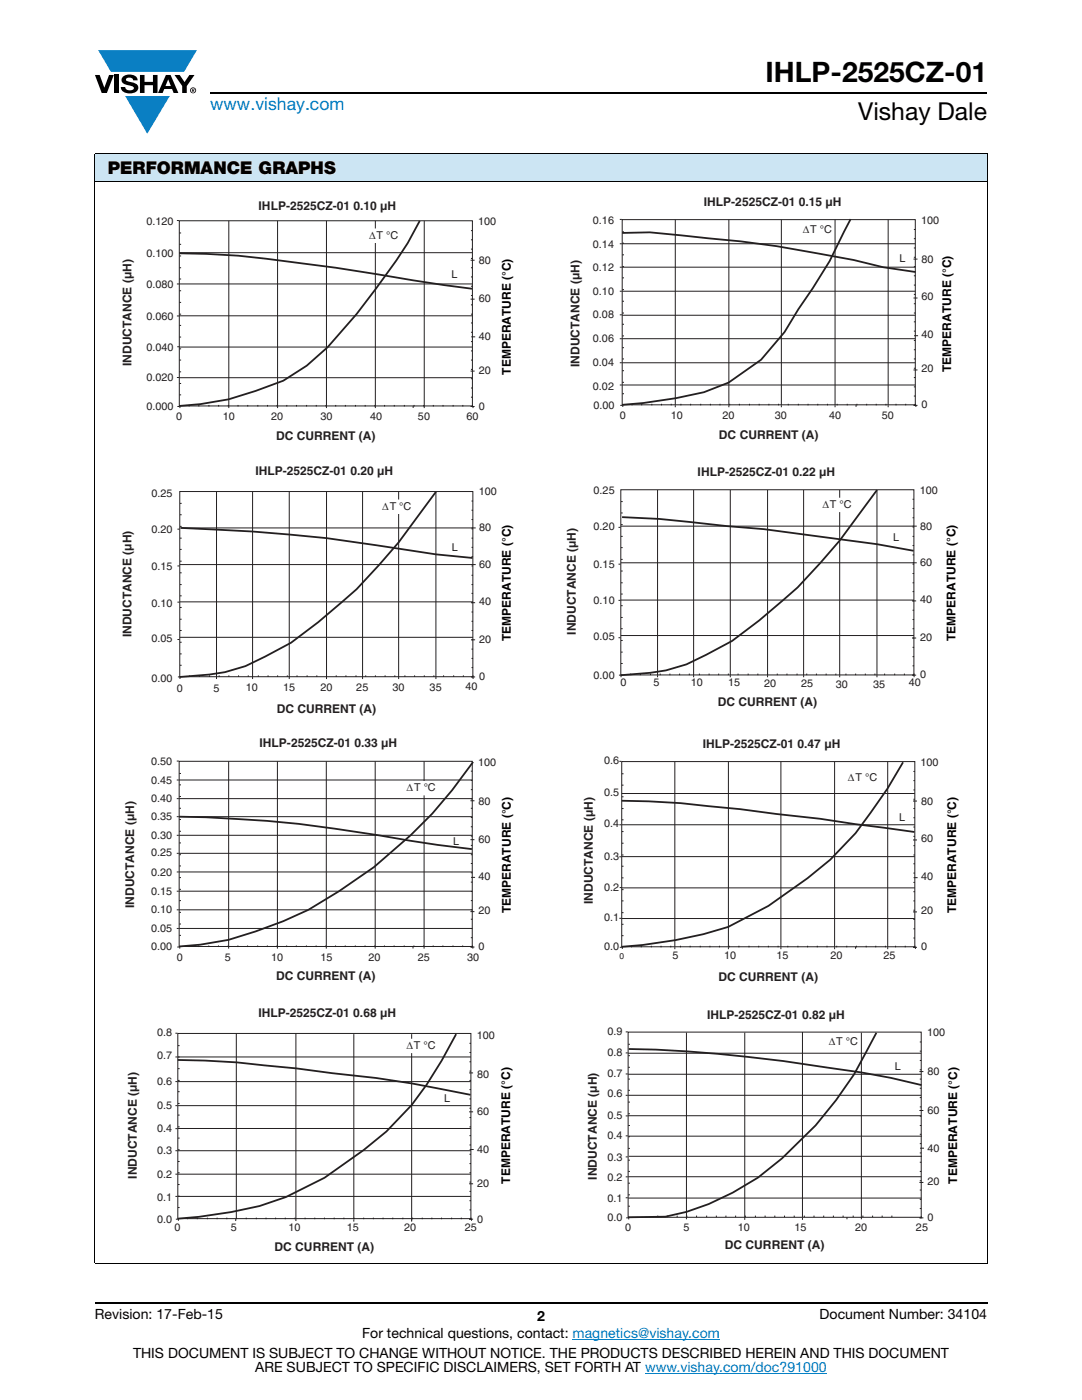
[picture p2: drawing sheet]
<svg xmlns="http://www.w3.org/2000/svg" width="216mm" height="279mm" viewBox="0 0 216 279" stroke-linecap="round" stroke-linejoin="round" font-family="sans-serif">
<g fill="#0a7fc3">
<path d="M19.6 10h19.7l-2.6 4.3h-1.1h-13.5z"/>
<path d="M25 19.2h8.9l-4.5 7.5z"/>
</g>
<g fill="#000">
<path d="M18.9 15h1l.9 2.5 1-2.5h.9l-1.4 3.6h-1zM22.9 15h.9v3.6h-.9zM24.6 15.3a2.1 2.1 0 0 1 2.8 .3l.1 .4h-.9a.79 .79 0 0 0-.7-.5 .79 .79 0 0 0-.8 .4l.3 .3 1 .2a1.08 1.08 0 0 1 1.2 1 1.08 1.08 0 0 1-1.1 1.2 1.73 1.73 0 0 1-2.4-1.2h.9a.96 .96 0 0 0 .8 .6 .96 .96 0 0 0 .9-.4 1.31 1.31 0 0 0-1.2-.6 1.03 1.03 0 0 1-1.1-.6 1.03 1.03 0 0 1 .2-1.1zM27.9 15h.9v1.3h1.7v-1.3h.9v3.6h-.9v-1.6h-1.7v1.6h-.9zM34.8 15h1.1l.9 1.4 1-1.4h1l-1.5 2.2v1.4h-.9v-1.4z"/>
<path d="M33.6 15.9l.5 1.3h-1.1zM33.1 15l-1.6 3.6h1l.3-.8h1.5l.3 .8h1l-1.6-3.6z"/>
<path d="M38.4 17.8h.2v.2h-.2zM38.3 17.7v.7h.1v-.3l.4 .3-.2-.3 .2-.2-.1-.2z"/>
<path d="M38.1 18a.46 .46 0 0 1 .9 0 .46 .46 0 0 1-.9 0zM37.9 18a.6 .6 0 0 0 1.2 0 .6 .6 0 0 0-1.2 0z"/>
</g>
<path d="M42 18.6h155M18.9 260h178.1" fill="none" stroke="#000" stroke-width=".36"/>
<path d="M114.3 267.3h29.3M128.7 274h36.3" fill="none" stroke="#007ec4" stroke-width=".2"/>
<path d="M18.9 30.7h178.1v5.5h-178.1z" fill="#cce5f3"/>
<path d="M18.9 30.7h178.1M18.9 36.2h178.1M18.9 30.8v221.2M197 30.8v221.2M18.9 252.1h178.1" fill="none" stroke="#000" stroke-width=".2"/>
<g fill="#fff">
<path d="M24.2 39.8h78.3v48.6h-78.3z"/>
<path d="M35.8 44.1h58.5v36.9h-58.5z"/>
</g>
<g fill="none" stroke="#231f20" stroke-width=".2">
<path d="M35.3 44h.4M35.3 56.7h.4M35.8 44.1h58.5v36.9h-58.5zM35.8 56.7h58.5M35.8 50.4h58.5M35.8 53.4h.3M35.8 46.5h.3M35.8 48.8h.3M35.8 51.1h.3M35.8 55.7h.3M35.8 58h.3M45.7 44.1v37.3"/>
<path d="M55.4 44.1v37.3M65.1 44.1v37.3M74.9 44.1v37.3M84.7 44.1v37.3M93.9 51.9h.8M93.9 59.7h.8M94 46h.3M94 47.9h.3M94 49.7h.3M94 51.6h.3M94 53.4h.3M94 55.3h.3"/>
<path d="M94 57.1h.3M94 59h.3M35.3 63.1h.4M35.3 75.3h.4M35.4 69.2h.4M35.8 69.3h58.5M35.8 75.4h58.5M35.8 63h58.5M35.8 67.3h.3M35.8 62.7h.3M35.8 71.9h.3M35.8 60.4h.3"/>
<path d="M35.8 64.9h.3M35.8 69.6h.3M35.8 74.2h.3M35.8 76.5h.3M35.8 78.8h.3M93.9 74.1h.8M94 60.8h.3M94 62.7h.3M94 64.5h.3M94 66.3h.3M94 68.2h.3M94 70h.3"/>
<path d="M94 71.9h.3M94 73.7h.3M94 75.6h.3M94 77.4h.3M94 79.3h.3M94 67.2h.8M35.4 81.1h.4M35.9 81v.4M37.7 80.8v.3M39.7 80.8v.3M41.7 80.8v.3M43.6 80.8v.3"/>
<path d="M45.6 80.8v.3M47.5 80.8v.3M49.4 80.8v.3M51.4 80.8v.3M53.4 80.8v.3M55.3 80.8v.3M57.2 80.8v.3M59.2 80.8v.3M61.2 80.8v.3M63.1 80.8v.3M65 80.8v.3M67 80.8v.3"/>
<path d="M68.9 80.8v.3M70.9 80.8v.3M72.9 80.8v.3M74.8 80.8v.3M76.7 80.8v.3M78.7 80.8v.3M80.7 80.8v.3M82.4 81v.4M82.6 80.8v.3M84.6 80.8v.3M86.5 80.8v.3M88.4 80.8v.3"/>
<path d="M90.4 80.8v.3M92.4 80.8v.3M93.9 81.1h.8M94.3 80.8v.3M94.4 81v.4"/>
</g>
<path d="M35.8 50.5a151.7 151.7 0 0 1 23.7 2l7.5 .9 15.4 2.5 11.8 1.7M83.8 44.1l-2.4 4.4a162.4 162.4 0 0 1-16 20.8l-4.2 3.7-4.7 3-5.5 2-5.4 1.7-5.6 1-4.2 .3" fill="none" stroke="#231f20" stroke-width=".36"/>
<path d="M72.9 45.7h6.3v2.6h-6.3z" fill="#fff"/>
<path d="M72.9 45.7h6.3v2.6h-6.3z" fill="none" stroke="#fff" stroke-width=".24"/>
<g fill="#fff">
<path d="M113.6 39.1h76.8v49.1h-76.8z"/>
<path d="M124.2 43.8h58.4v37h-58.4z"/>
</g>
<g fill="none" stroke="#231f20" stroke-width=".2">
<path d="M123.7 48.6h.4M123.7 53.3h.4M123.7 43.8h.4M123.7 58.1h.4M124.2 43.8h58.4v37h-58.4zM124.2 58.1h58.4M124.2 48.6h58.4M124.2 53.3h58.4M124.2 53.2h.3M124.2 46.3h.3M124.2 48.5h.3M124.2 50.9h.3"/>
<path d="M124.2 55.5h.3M124.2 57.8h.3M134.7 43.9v36.9M145.4 43.9v36.9M155.9 43.9v36.9M166.6 43.9v36.9M177.2 43.9v36.9M182.3 51.7h.8M182.3 59.5h.8M182.4 45.8h.3M182.4 47.6h.3M182.4 49.5h.3"/>
<path d="M182.4 51.3h.3M182.4 53.2h.3M182.4 55h.3M182.4 56.9h.3M182.4 58.8h.3M123.7 67.6h.4M123.7 76.8h.4M123.7 62.8h.4M123.7 72.4h.4M124.2 72.4h58.4M124.2 76.8h58.4M124.2 62.9h58.4"/>
<path d="M124.2 67.6h58.4M124.2 62.5h.3M124.2 71.6h.3M124.2 60.1h.3M124.2 64.7h.3M124.2 67h.3M124.2 69.4h.3M124.2 74h.3M124.2 76.3h.3M124.2 78.6h.3M182.3 73.8h.8M182.4 60.6h.3"/>
<path d="M182.4 62.5h.3M182.4 64.2h.3M182.4 66.1h.3M182.4 67.9h.3M182.4 69.8h.3M182.4 71.6h.3M182.4 73.5h.3M182.4 75.3h.3M182.4 77.2h.3M182.4 79h.3M182.4 67h.8M123.8 80.9h.4"/>
<path d="M124.3 80.8v.4M126.1 80.6v.3M128 80.6v.3M130.1 80.6v.3M132 80.6v.3M133.9 80.6v.3M134.7 80.9v.4M135.9 80.6v.3M137.8 80.6v.3M139.8 80.6v.3M141.8 80.6v.3M143.7 80.6v.3"/>
<path d="M145.4 80.9v.4M145.6 80.6v.3M147.5 80.6v.3M149.5 80.6v.3M151.5 80.6v.3M153.4 80.6v.3M155.4 80.6v.3M155.9 80.9v.4M157.3 80.6v.3M159.3 80.6v.3M161.2 80.6v.3M163.2 80.6v.3"/>
<path d="M165.1 80.6v.3M166.6 80.9v.4M167 80.6v.3M169.1 80.6v.3M170.8 80.8v.4M171 80.6v.3M172.9 80.6v.3M174.8 80.6v.3M176.8 80.6v.3M177.2 80.9v.4M178.8 80.6v.3M180.7 80.6v.3"/>
<path d="M182.3 80.9h.8M182.7 80.6v.3M182.8 80.8v.4"/>
</g>
<path d="M124.2 46.5l5.5-.1 18.1 1.8 7.2 .9 15.3 2.8 5.9 1.4 6.5 1M169.7 43.7l-4.2 8.4-3.3 5.4-2.9 4.2-2.8 4.6-4.6 5.5-6.5 4.6-4.9 1.9-5.7 1.2-6.4 .9-4.2 .4" fill="none" stroke="#231f20" stroke-width=".36"/>
<path d="M159.4 44.7h6.3v2.6h-6.3z" fill="#fff"/>
<path d="M159.4 44.7h6.3v2.6h-6.3z" fill="none" stroke="#fff" stroke-width=".24"/>
<g fill="#fff">
<path d="M24.2 92.8h78.3v50.1h-78.3z"/>
<path d="M35.9 98.1h58.5v37h-58.5z"/>
</g>
<g fill="none" stroke="#231f20" stroke-width=".2">
<path d="M35.9 98.1h58.5v37h-58.5zM43.2 98.1v37.4M50.4 98.1v37.4M57.7 98.1v37.4M65.2 98.1v37.4M72.3 98.2v37.3M79.5 98.2v37.3M87 98.2v37.3M94.1 100h.3M35.4 112.9h.4M35.4 105.6h.4M35.9 112.7h59"/>
<path d="M35.9 107.4h.3M35.9 116.7h.3M35.9 100.5h.3M35.9 102.7h.3M35.9 105.1h.3M35.9 109.6h.3M35.9 112h.3M35.9 114.3h.3M35.9 118.9h.3M94.1 101.8h.3M94.1 103.7h.3M94.1 105.5h.3"/>
<path d="M94.1 107.4h.3M94.1 109.2h.3M94.1 111.1h.3M94.1 112.9h.3M94.1 114.8h.3M94.1 116.7h.3M94.1 118.4h.3M94.9 105.4h-59M35.4 120.2h.4M35.4 127.6h.4M35.5 135.1h.4v.4M35.9 127.2h58.5"/>
<path d="M35.9 120.1h58.5M35.9 125.8h.3M35.9 121.2h.3M35.9 123.6h.3M35.9 128.2h.3M35.9 130.5h.3M35.9 132.8h.3M37.8 134.8v.3M39.8 134.8v.3M41.8 134.8v.3M43.7 134.8v.3M45.7 134.8v.3"/>
<path d="M47.6 134.8v.3M49.5 134.8v.3M51.6 134.8v.3M53.5 134.8v.3M55.4 134.8v.3M57.3 134.8v.3M59.3 134.8v.3M61.3 134.8v.3M63.2 134.8v.3M67.1 134.8v.3M69 134.8v.3M71 134.8v.3"/>
<path d="M73 134.8v.3M74.9 134.8v.3M76.8 134.8v.3M78.8 134.8v.3M80.8 134.8v.3M82.7 134.8v.3M84.7 134.8v.3M86.6 134.8v.3M88.5 134.8v.3M90.5 134.8v.3M92.5 134.8v.3M94 120.3h.8"/>
<path d="M94 127.7h.8M94 135.1h.8M94.1 122.1h.3M94.1 124h.3M94.1 125.8h.3M94.1 129.5h.3M94.1 131.4h.3M94.1 133.2h.3M94.4 134.8v.7"/>
</g>
<path d="M87 98.2l-7.5 10-3.8 4.5-4.5 4.9-7.7 6.6-5.4 4.1-9.1 4.6-4.1 1.2-3.1 .5-5.9 .5M36.1 105.4a348.6 348.6 0 0 1 50.9 5.2l7.3 .8" fill="none" stroke="#231f20" stroke-width=".36"/>
<path d="M75.5 99.8h6.3v2.6h-6.3z" fill="#fff"/>
<path d="M75.5 99.8h6.3v2.6h-6.3z" fill="none" stroke="#fff" stroke-width=".24"/>
<g fill="#fff">
<path d="M112.8 93h78.4v48.5h-78.4z"/>
<path d="M123.9 97.7h58.5v37h-58.5z"/>
</g>
<g fill="none" stroke="#231f20" stroke-width=".2">
<path d="M123.9 97.7h58.5v37h-58.5zM131.2 97.8v37.4M138.4 97.8v37.4M145.7 97.8v37.4M153.2 97.8v37.4M160.4 97.8v37.4M167.5 97.8v37.4M175 97.8v37.4M182.1 99.6h.3M123.4 119.8h.4M123.4 112.6h.4M123.4 105.2h.4"/>
<path d="M123.9 119.8h58.5M123.9 112.3h59M123.9 107h.4M123.9 116.3h.4M123.9 100.1h.4M123.9 102.4h.4M123.9 104.7h.4M123.9 109.3h.4M123.9 111.6h.4M123.9 114h.4M123.9 118.6h.4M182 119.9h.8"/>
<path d="M182.1 101.5h.3M182.1 103.3h.3M182.1 105.2h.3M182.1 107h.3M182.1 108.9h.3M182.1 110.7h.3M182.1 112.6h.3M182.1 114.5h.3M182.1 116.3h.3M182.1 118.1h.3M182.9 105h-59M123.4 127.3h.4"/>
<path d="M123.5 134.7h.4v.5M123.9 126.8h58.5M123.9 125.5h.4M123.9 120.9h.4M123.9 123.2h.4M123.9 127.8h.4M123.9 130.1h.4M123.9 132.4h.4M125.9 134.4v.3M127.8 134.4v.3M129.8 134.4v.3M131.7 134.4v.3"/>
<path d="M133.7 134.4v.3M135.6 134.4v.3M137.5 134.4v.3M139.6 134.4v.3M141.5 134.4v.3M143.4 134.4v.3M145.3 134.4v.3M147.3 134.4v.3M149.3 134.4v.3M151.2 134.4v.3M155.1 134.4v.3M157 134.4v.3"/>
<path d="M159 134.4v.3M161 134.4v.3M162.9 134.4v.3M164.8 134.4v.3M166.8 134.4v.3M168.8 134.4v.3M170.7 134.4v.3M172.7 134.4v.3M174.6 134.4v.3M176.5 134.4v.3M178.5 134.4v.3M180.5 134.4v.3"/>
<path d="M182 127.3h.8M182 134.7h.8M182.1 121.8h.3M182.1 123.6h.3M182.1 125.5h.3M182.1 129.2h.3M182.1 131h.3M182.1 132.9h.3M182.4 134.4v.8"/>
</g>
<path d="M175 97.8l-7.5 10.1-3.8 4.4-4.5 4.9-7.7 6.6-5.4 4.1-9.1 4.7-4.1 1.2-3.1 .5-5.9 .5M124.1 103.2l7.5 .4 13.5 1.4 7.3 .6 22.6 3 7.3 1.3" fill="none" stroke="#231f20" stroke-width=".36"/>
<path d="M163.3 99.4h6.3v2.7h-6.3z" fill="#fff"/>
<path d="M163.3 99.5h6.3v2.6h-6.3z" fill="none" stroke="#fff" stroke-width=".24"/>
<g fill="#fff">
<path d="M24.7 146.9h77.8v49.1h-77.8z"/>
<path d="M35.8 151.9h58.4v37h-58.4z"/>
</g>
<g fill="none" stroke="#231f20" stroke-width=".2">
<path d="M35.3 159.4h.4M35.3 151.9h.4M35.3 155.7h.4M35.8 151.9h58.4v37h-58.4zM35.8 159.4h58.4M35.8 155.7h58.4M35.8 154.4h.3M35.8 156.6h.3M35.8 159h.3M45.6 151.9v37.4M55.4 151.9v37.4M65.1 151.9v37.4"/>
<path d="M74.9 151.9v37.4M84.6 151.9v37.4M93.9 159.8h.8M93.9 153.9h.4M93.9 155.7h.4M93.9 157.6h.4M93.9 159.4h.4M35.3 174h.4M35.3 177.9h.4M35.3 163h.4M35.3 170.3h.4M35.3 166.7h.4"/>
<path d="M35.8 163h58.4M35.8 166.7h58.4M35.8 174h58.4M35.8 177.9h58.4M35.8 170.3h58.4M35.8 161.3h.3M35.8 170.6h.3M35.8 179.7h.3M35.8 163.6h.3M35.8 165.9h.3M35.8 168.2h.3M35.8 172.8h.3"/>
<path d="M35.8 175.1h.3M35.8 177.5h.3M93.9 167.6h.8M93.9 161.3h.4M93.9 163.1h.4M93.9 165h.4M93.9 166.9h.4M93.9 168.7h.4M93.9 170.6h.4M93.9 172.3h.4M93.9 174.2h.4M93.9 176h.4"/>
<path d="M93.9 177.9h.4M93.9 179.7h.4M94 175.1h.8M35.3 181.6h.4M35.3 185.3h.4M35.4 189h.4M35.8 181.6h58.5M35.8 185.3h58.4M35.8 182.1h.3M35.8 184.4h.3M35.8 186.7h.3M35.9 188.9v.4"/>
<path d="M37.7 188.7v.3M39.6 188.7v.3M41.7 188.7v.3M43.6 188.7v.3M45.5 188.7v.3M47.5 188.7v.3M49.4 188.7v.3M51.4 188.7v.3M53.4 188.7v.3M55.3 188.7v.3M57.2 188.7v.3M59.1 188.7v.3"/>
<path d="M61.1 188.7v.3M63.1 188.7v.3M65 188.7v.3M67 188.7v.3M68.9 188.7v.3M70.9 188.7v.3M72.8 188.7v.3M74.8 188.7v.3M76.7 188.7v.3M78.6 188.7v.3M80.7 188.7v.3M82.4 188.9v.4"/>
<path d="M82.6 188.7v.3M84.5 188.7v.3M86.4 188.7v.3M88.4 188.7v.3M90.4 188.7v.3M92.3 188.7v.3M93.9 181.9h.8M93.9 189h.8M93.9 183.5h.4M93.9 185.3h.4M93.9 187.1h.4M94.3 188.7v.3"/>
<path d="M94.4 188.9v.4"/>
</g>
<path d="M94.4 152.1a95 95 0 0 1-32.9 29.5l-5 2.3-5.5 2-5.4 1.7-5.7 .9-4.1 .4M35.8 163a258 258 0 0 1 46 4.8l12.4 1.7" fill="none" stroke="#231f20" stroke-width=".36"/>
<path d="M80.3 156h6.3v2.6h-6.3z" fill="#fff"/>
<path d="M80.3 156h6.3v2.6h-6.3z" fill="none" stroke="#fff" stroke-width=".24"/>
<g fill="#fff">
<path d="M116.2 147.3h75.2v49h-75.2z"/>
<path d="M124.1 152h58.4v37h-58.4z"/>
</g>
<g fill="none" stroke="#231f20" stroke-width=".2">
<path d="M123.6 151.9h.4M124.1 152h58.4v36.9h-58.4zM124.1 158.4h58.4M124.1 154.4h.3M124.1 156.7h.3M124.1 159h.3M134.7 152v37M145.3 152v37M155.8 152v37M166.5 152v37M177.1 152v37M182.2 159.9h.8"/>
<path d="M182.3 154h.3M182.3 155.8h.3M182.3 157.6h.3M182.3 159.5h.3M123.6 164.6h.4M123.6 171h.4M123.6 177.1h.5M124.1 164.6h58.4M124.1 177.2h58.4M124.1 171h58.4M124.1 161.4h.3M124.1 179.8h.3"/>
<path d="M124.1 163.6h.3M124.1 166h.3M124.1 168.3h.3M124.1 170.6h.3M124.1 172.9h.3M124.1 175.2h.3M124.1 177.5h.3M182.2 167.6h.8M182.3 161.4h.3M182.3 163.2h.3M182.3 165.1h.3M182.3 166.9h.3"/>
<path d="M182.3 168.8h.3M182.3 170.6h.3M182.3 172.4h.3M182.3 174.2h.3M182.3 176.1h.3M182.3 178h.3M182.3 179.8h.3M182.3 175.2h.8M123.6 183.3h.4M123.7 189.1h.4M124.1 183.3h58.4M124.1 182.1h.3"/>
<path d="M124.1 184.5h.3M124.1 186.7h.3M124.2 189v.4M126 188.7v.4M128 188.7v.4M130 188.7v.4M131.9 188.7v.4M133.8 188.7v.4M134.7 189v.4M135.8 188.7v.4M137.7 188.7v.4M139.7 188.7v.4"/>
<path d="M141.7 188.7v.4M143.6 188.7v.4M145.3 189v.4M145.5 188.7v.4M147.4 188.7v.4M149.5 188.7v.4M151.4 188.7v.4M153.3 188.7v.4M155.3 188.7v.4M155.8 189v.4M157.2 188.7v.4M159.2 188.7v.4"/>
<path d="M161.1 188.7v.4M163.1 188.7v.4M165 188.7v.4M166.5 189v.4M167 188.7v.4M169 188.7v.4M170.7 188.9v.5M170.9 188.7v.4M172.8 188.7v.4M174.7 188.7v.4M176.7 188.7v.4M177.1 189v.4"/>
<path d="M178.7 188.7v.4M180.6 188.7v.4M182.2 182h.8M182.2 189.1h.8M182.3 181.7h.3M182.3 183.5h.3M182.3 185.4h.3M182.3 187.2h.3M182.6 188.7v.4M182.7 189v.4"/>
</g>
<path d="M124.1 159.8l5.4 .1 6.3 .4 11.9 1.2 15.9 1.9 18.9 2.6M180.2 152.1l-3.1 5.3-6.4 8.9-5 5.3-4.6 3.7-7.8 5.5-8 4.2a88.7 88.7 0 0 1-21.2 4" fill="none" stroke="#231f20" stroke-width=".36"/>
<path d="M168.4 153.9h6.3v2.7h-6.3z" fill="#fff"/>
<path d="M168.4 154h6.3v2.6h-6.3z" fill="none" stroke="#fff" stroke-width=".24"/>
<g fill="#fff">
<path d="M25.2 201h77.1v49.2h-77.1z"/>
<path d="M35.5 206.3h58.5v36.9h-58.5z"/>
</g>
<g fill="none" stroke="#231f20" stroke-width=".2">
<path d="M35 215.9h.4M35 206.2h.4M35 210.9h.4M35.5 206.2h58.5v37h-58.5zM35.5 210.9h58.5M35.5 215.9h58.5M35.5 215.6h.3M35.5 208.7h.3M35.5 213.3h.3M35.5 217.9h.3M47.2 206.3v36.9M59 206.3v36.9"/>
<path d="M70.6 206.4v36.9M82.1 206.4v37.4M93.6 214.1h.8M93.7 208.2h.3M93.7 210h.3M93.7 211.9h.3M93.7 213.8h.3M93.7 215.6h.3M93.7 217.5h.3M93.7 219.3h.3M35 234.3h.4M35 229.7h.4"/>
<path d="M35 220.7h.4M35 225.2h.4M35 238.8h.4M35.5 220.7h58.5M35.5 229.7h58.5M35.5 225.2h58.5M35.5 238.8h58.5M35.5 234.3h58.5M35.5 224.9h.3M35.5 234.1h.3M35.5 220.2h.3M35.5 222.5h.3"/>
<path d="M35.5 227.1h.3M35.5 229.5h.3M35.5 231.8h.3M35.5 236.4h.3M35.5 238.7h.3M93.6 221.9h.8M93.6 236.2h.8M93.7 221.2h.3M93.7 223h.3M93.7 224.9h.3M93.7 226.6h.3M93.7 228.5h.3"/>
<path d="M93.7 230.4h.3M93.7 232.2h.3M93.7 234.1h.3M93.7 235.9h.3M93.7 237.8h.3M93.7 239.6h.3M93.7 229.4h.8M35.1 243.3h.4M35.5 241h.3M35.6 243.2v.4M37.4 243v.3M39.4 243v.3"/>
<path d="M41.4 243v.3M43.3 243v.3M45.3 243v.3M47 243.3v.4M47.2 243v.3M49.1 243v.3M51.1 243v.3M53.1 243v.3M55 243v.3M56.9 243v.3M58.9 243v.3M59 243.3v.4"/>
<path d="M60.9 243v.3M62.8 243v.3M64.7 243v.3M66.7 243v.3M68.6 243v.3M70.6 243.4v.4M70.6 243v.3M72.6 243v.3M74.5 243v.3M76.4 243v.3M78.4 243v.3M80.4 243v.3"/>
<path d="M82.3 243v.3M84.3 243v.3M86.2 243v.3M88.1 243v.3M90.1 243v.3M92.1 243v.3M93.6 243.3h.8M93.7 241.5h.3M94 243v.3M94.1 243.2v.4"/>
</g>
<path d="M35.5 211.5l5.4 .2 6.3 .3 11.9 1.2 7.2 1a220.4 220.4 0 0 1 27.6 4.3M91 206.4l-2.9 5.3a53.5 53.5 0 0 1-15.6 17.8l-7.8 5.6-7.6 3.8-5.3 1.8-5.6 1.2-6.5 .9-4.2 .4" fill="none" stroke="#231f20" stroke-width=".36"/>
<path d="M80.3 207.4h6.3v2.7h-6.3z" fill="#fff"/>
<path d="M80.3 207.4h6.3v2.7h-6.3z" fill="none" stroke="#fff" stroke-width=".24"/>
<g fill="#fff">
<path d="M117 201.2h74.5v48.6h-74.5z"/>
<path d="M125.3 206h58.5v36.9h-58.5z"/>
</g>
<g fill="none" stroke="#231f20" stroke-width=".2">
<path d="M124.9 210.1h.4M124.9 218.6h.4M124.9 205.9h.4M124.9 214.3h.4M125.3 218.6h58.5M125.3 210.2h58.5M125.3 214.4h58.5M125.3 206h58.5v36.9h-58.5zM125.4 215.4h.3M125.4 208.4h.3M125.4 210.7h.3M125.4 213h.3"/>
<path d="M125.4 217.6h.3M125.4 219.9h.3M137 206.1v37.2M148.6 206.1v37.4M160.1 206v36.9M171.9 206.1v37.2M183.5 213.9h.8M183.5 207.9h.3M183.5 209.8h.3M183.5 211.6h.3M183.5 213.5h.3M183.5 215.4h.3"/>
<path d="M183.5 217.2h.3M183.5 219h.3M124.9 222.7h.4M124.9 234.9h.4M124.9 239h.4M124.9 226.7h.4M124.9 230.9h.4M125.3 222.7h58.5M125.4 229.2h.3M125.4 224.6h.3M125.4 233.8h.3M125.4 222.3h.3"/>
<path d="M125.4 226.9h.3M125.4 231.5h.3M125.4 236.1h.3M125.4 238.5h.3M125.4 234.8h58.4M125.4 239.1h58.4M125.5 226.7h58.4M125.5 230.8h58.5M183.5 221.6h.8M183.5 236h.8M183.5 220.9h.3M183.5 222.8h.3"/>
<path d="M183.5 224.6h.3M183.5 226.4h.3M183.5 228.2h.3M183.5 230.1h.3M183.5 231.9h.3M183.5 233.8h.3M183.5 235.6h.3M183.5 237.5h.3M183.5 239.4h.3M183.6 229.1h.8M124.9 243h.5M125.4 240.7h.3"/>
<path d="M125.5 243v.4M131.2 242.6v.3M133.2 242.6v.3M135.1 242.6v.3M137.1 242.6v.3M139 242.6v.3M141 242.6v.3M142.9 242.6v.3M144.8 242.6v.3M146.8 242.6v.3M148.7 242.6v.3M150.7 242.6v.3"/>
<path d="M152.7 242.6v.3M154.6 242.6v.3M156.5 242.6v.3M158.5 242.6v.3M160.1 243v.5M160.5 242.6v.3M162.4 242.6v.3M164.4 242.6v.3M166.3 242.6v.3M168.2 242.6v.3M169 242.9v.4M170.2 242.6v.3"/>
<path d="M172.2 242.6v.3M174.1 242.6v.3M176 242.6v.3M178 242.6v.3M183.5 243h.8M183.5 241.2h.3M183.8 242.7v.3h-.3"/>
</g>
<path d="M125.5 209.4a280.9 280.9 0 0 1 39.7 3.7l6.7 .9 5.9 1.1 6.1 1.4M174.9 206.1l-4.5 8.3a74.9 74.9 0 0 1-19.2 20.6 48.4 48.4 0 0 1-18.4 7.8l-7.5 .1" fill="none" stroke="#231f20" stroke-width=".36"/>
<path d="M164.6 206.7h6.3v2.7h-6.3z" fill="#fff"/>
<path d="M164.6 206.7h6.3v2.7h-6.3z" fill="none" stroke="#fff" stroke-width=".24"/>
<text font-size="5.6" x="152.8" y="16.4">IHLP-2525CZ-01</text>
<text font-size="4.9" x="171.3" y="24">Vishay Dale</text>
<text font-size="3.5" fill="#007ec4" x="42" y="21.9">www.vishay.com</text>
<text font-size="3.5" x="21.5" y="34.8">PERFORMANCE GRAPHS</text>
<g font-size="2.8">
<text x="18.9" y="263.3">Revision: 17-Feb-15</text>
<text x="107.2" y="263.6">2</text>
<text x="163.6" y="263.3">Document Number: 34104</text>
<text x="72.3" y="267.1">For technical questions, contact: magnetics@vishay.com</text>
<text x="26.5" y="271">THIS DOCUMENT IS SUBJECT TO CHANGE WITHOUT NOTICE. THE PRODUCTS DESCRIBED HEREIN AND THIS DOCUMENT</text>
<text x="50.9" y="273.8">ARE SUBJECT TO SPECIFIC DISCLAIMERS, SET FORTH AT www.vishay.com/doc?91000</text>
</g>
<g font-size="2.4" fill="#231f20">
<text x="51.6" y="41.8">IHLP-2525CZ-01 0.10 µH</text>
<text x="140.5" y="41.1">IHLP-2525CZ-01 0.15 µH</text>
<text x="26.2" y="73.1" transform="rotate(-90 26.2 73.1)">INDUCTANCE (µH)</text>
<text x="115.7" y="73.2" transform="rotate(-90 115.7 73.2)">INDUCTANCE (µH)</text>
<text x="55.1" y="87.9">DC CURRENT (A)</text>
<text x="143.5" y="87.7">DC CURRENT (A)</text>
<text x="51" y="94.8">IHLP-2525CZ-01 0.20 µH</text>
<text x="139.2" y="95.1">IHLP-2525CZ-01 0.22 µH</text>
<text x="26.2" y="127.2" transform="rotate(-90 26.2 127.2)">INDUCTANCE (µH)</text>
<text x="114.9" y="126.7" transform="rotate(-90 114.9 126.7)">INDUCTANCE (µH)</text>
<text x="55.2" y="142.3">DC CURRENT (A)</text>
<text x="143.2" y="141">DC CURRENT (A)</text>
<text x="51.8" y="149">IHLP-2525CZ-01 0.33 µH</text>
<text x="140.2" y="149.3">IHLP-2525CZ-01 0.47 µH</text>
<text x="26.7" y="181.2" transform="rotate(-90 26.7 181.2)">INDUCTANCE (µH)</text>
<text x="118.3" y="180.4" transform="rotate(-90 118.3 180.4)">INDUCTANCE (µH)</text>
<text x="55.1" y="195.5">DC CURRENT (A)</text>
<text x="143.4" y="195.7">DC CURRENT (A)</text>
<text x="51.6" y="203.1">IHLP-2525CZ-01 0.68 µH</text>
<text x="141.1" y="203.3">IHLP-2525CZ-01 0.82 µH</text>
<text x="27.3" y="235.2" transform="rotate(-90 27.3 235.2)">INDUCTANCE (µH)</text>
<text x="119.1" y="235.4" transform="rotate(-90 119.1 235.4)">INDUCTANCE (µH)</text>
<text x="54.8" y="249.7">DC CURRENT (A)</text>
<text x="144.6" y="249.2">DC CURRENT (A)</text>
</g>
<g font-size="2.4">
<text x="101.9" y="74.8" transform="rotate(-90 101.9 74.8)">TEMPERATURE (°C)</text>
<text x="189.8" y="74.2" transform="rotate(-90 189.8 74.2)">TEMPERATURE (°C)</text>
<text x="101.9" y="127.9" transform="rotate(-90 101.9 127.9)">TEMPERATURE (°C)</text>
<text x="190.6" y="127.9" transform="rotate(-90 190.6 127.9)">TEMPERATURE (°C)</text>
<text x="101.9" y="182.3" transform="rotate(-90 101.9 182.3)">TEMPERATURE (°C)</text>
<text x="190.8" y="182.3" transform="rotate(-90 190.8 182.3)">TEMPERATURE (°C)</text>
<text x="101.8" y="236.2" transform="rotate(-90 101.8 236.2)">TEMPERATURE (°C)</text>
<text x="191" y="236.2" transform="rotate(-90 191 236.2)">TEMPERATURE (°C)</text>
</g>
<g font-size="2.2" fill="#231f20">
<text x="29.2" y="45">0.120</text>
<text x="73.7" y="47.7">Δ</text>
<text x="75.2" y="47.7">T °C</text>
<text x="95.4" y="45">100</text>
<text x="118.3" y="44.7">0.16</text>
<text x="160.2" y="46.5">ΔT °C</text>
<text x="183.8" y="44.7">100</text>
<text x="29.2" y="51.3">0.100</text>
<text x="95.5" y="52.7">80</text>
<text x="118.3" y="49.5">0.14</text>
<text x="179.5" y="52.2">L</text>
<text x="183.9" y="52.5">80</text>
<text x="29.2" y="57.4">0.080</text>
<text x="90.1" y="55.6">L</text>
<text x="118.3" y="54">0.12</text>
<text x="118.3" y="58.8">0.10</text>
<text x="183.9" y="59.9">60</text>
<text x="29.2" y="63.9">0.060</text>
<text x="95.5" y="60.3">60</text>
<text x="118.3" y="63.5">0.08</text>
<text x="29.2" y="70">0.040</text>
<text x="95.5" y="67.8">40</text>
<text x="118.3" y="68.2">0.06</text>
<text x="183.9" y="67.5">40</text>
<text x="29.2" y="76">0.020</text>
<text x="95.5" y="74.7">20</text>
<text x="118.3" y="73.1">0.04</text>
<text x="118.3" y="77.8">0.02</text>
<text x="183.9" y="74.3">20</text>
<text x="29.2" y="81.9">0.000</text>
<text x="35.2" y="83.8">0</text>
<text x="44.5" y="83.8">10</text>
<text x="54.1" y="83.8">20</text>
<text x="64" y="83.8">30</text>
<text x="73.8" y="83.8">40</text>
<text x="83.4" y="83.8">50</text>
<text x="93.1" y="83.8">60</text>
<text x="95.5" y="81.9">0</text>
<text x="118.4" y="81.7">0.00</text>
<text x="123.7" y="83.6">0</text>
<text x="133.9" y="83.6">10</text>
<text x="144.2" y="83.6">20</text>
<text x="154.6" y="83.6">30</text>
<text x="165.4" y="83.6">40</text>
<text x="176" y="83.6">50</text>
<text x="183.9" y="81.5">0</text>
<text x="30.2" y="99.1">0.25</text>
<text x="76.3" y="101.8">ΔT °C</text>
<text x="95.5" y="98.9">100</text>
<text x="118.4" y="98.6">0.25</text>
<text x="164.1" y="101.5">ΔT °C</text>
<text x="183.5" y="98.5">100</text>
<text x="30.2" y="106.4">0.20</text>
<text x="95.6" y="106.1">80</text>
<text x="118.4" y="105.9">0.20</text>
<text x="183.6" y="105.7">80</text>
<text x="30.2" y="113.8">0.15</text>
<text x="90.2" y="109.9">L</text>
<text x="95.6" y="113.4">60</text>
<text x="118.4" y="113.3">0.15</text>
<text x="178.2" y="108.1">L</text>
<text x="183.6" y="113">60</text>
<text x="30.2" y="121.1">0.10</text>
<text x="95.6" y="120.7">40</text>
<text x="118.4" y="120.6">0.10</text>
<text x="183.6" y="120.3">40</text>
<text x="30.2" y="128.2">0.05</text>
<text x="95.6" y="128.3">20</text>
<text x="118.4" y="127.7">0.05</text>
<text x="183.6" y="127.9">20</text>
<text x="30.2" y="136.1">0.00</text>
<text x="92.9" y="137.8">40</text>
<text x="95.6" y="135.7">0</text>
<text x="118.4" y="135.5">0.00</text>
<text x="123.8" y="136.9">0</text>
<text x="130.4" y="136.9">5</text>
<text x="137.8" y="137">10</text>
<text x="145.3" y="137">15</text>
<text x="152.5" y="137.1">20</text>
<text x="159.9" y="137.1">25</text>
<text x="166.8" y="137.2">30</text>
<text x="174.2" y="137.2">35</text>
<text x="181.4" y="137">40</text>
<text x="183.6" y="135.3">0</text>
<text x="35.3" y="138.1">0</text>
<text x="42.6" y="138">5</text>
<text x="49" y="138">10</text>
<text x="56.5" y="138">15</text>
<text x="64" y="138">20</text>
<text x="71.1" y="138">25</text>
<text x="78.3" y="138">30</text>
<text x="85.7" y="138">35</text>
<text x="30.2" y="152.7">0.50</text>
<text x="95.4" y="152.8">100</text>
<text x="120.6" y="152.5">0.6</text>
<text x="169.2" y="155.8">ΔT °C</text>
<text x="183.7" y="152.8">100</text>
<text x="30.2" y="156.4">0.45</text>
<text x="30.2" y="160.1">0.40</text>
<text x="81.1" y="157.9">ΔT °C</text>
<text x="95.5" y="160.6">80</text>
<text x="120.6" y="158.8">0.5</text>
<text x="183.8" y="160.6">80</text>
<text x="30.2" y="163.7">0.35</text>
<text x="30.2" y="167.5">0.30</text>
<text x="120.6" y="165.1">0.4</text>
<text x="179.4" y="163.9">L</text>
<text x="30.2" y="170.9">0.25</text>
<text x="90.4" y="168.6">L</text>
<text x="95.5" y="168.2">60</text>
<text x="120.6" y="171.7">0.3</text>
<text x="183.8" y="168.1">60</text>
<text x="30.2" y="174.8">0.20</text>
<text x="30.2" y="178.6">0.15</text>
<text x="95.5" y="175.6">40</text>
<text x="120.6" y="177.8">0.2</text>
<text x="183.8" y="175.6">40</text>
<text x="30.2" y="182.1">0.10</text>
<text x="30.2" y="186">0.05</text>
<text x="95.5" y="182.4">20</text>
<text x="120.6" y="183.9">0.1</text>
<text x="183.8" y="182.5">20</text>
<text x="30.2" y="189.6">0.00</text>
<text x="35.3" y="191.7">0</text>
<text x="44.9" y="191.7">5</text>
<text x="54.1" y="191.7">10</text>
<text x="63.9" y="191.7">15</text>
<text x="73.5" y="191.7">20</text>
<text x="83.4" y="191.7">25</text>
<text x="93.2" y="191.7">30</text>
<text x="95.5" y="189.6">0</text>
<text x="120.6" y="189.5">0.0</text>
<text x="134.2" y="191.3">5</text>
<text x="144.5" y="191.3">10</text>
<text x="154.9" y="191.3">15</text>
<text x="165.7" y="191.3">20</text>
<text x="176.3" y="191.3">25</text>
<text x="183.8" y="189.7">0</text>
<text x="31.4" y="206.8">0.8</text>
<text x="81.1" y="209.3">Δ</text>
<text x="82.6" y="209.3">T °C</text>
<text x="95.1" y="207.3">100</text>
<text x="121.2" y="206.6">0.9</text>
<text x="165.4" y="208.6">ΔT °C</text>
<text x="185" y="206.8">100</text>
<text x="31.4" y="211.4">0.7</text>
<text x="95.2" y="215.1">80</text>
<text x="121.2" y="215">0.7</text>
<text x="121.2" y="210.8">0.8</text>
<text x="178.5" y="213.6">L</text>
<text x="185.1" y="214.6">80</text>
<text x="31.4" y="221.4">0.5</text>
<text x="31.4" y="216.5">0.6</text>
<text x="88.6" y="219.9">L</text>
<text x="121.2" y="219">0.6</text>
<text x="31.4" y="225.9">0.4</text>
<text x="95.2" y="222.5">60</text>
<text x="121.2" y="227.3">0.4</text>
<text x="121.2" y="223.3">0.5</text>
<text x="185.1" y="222.3">60</text>
<text x="31.4" y="230.4">0.3</text>
<text x="95.2" y="230.1">40</text>
<text x="121.2" y="231.7">0.3</text>
<text x="185.1" y="229.8">40</text>
<text x="31.4" y="239.6">0.1</text>
<text x="31.4" y="235.1">0.2</text>
<text x="95.2" y="236.9">20</text>
<text x="121.2" y="235.6">0.2</text>
<text x="121.2" y="239.8">0.1</text>
<text x="185.1" y="236.5">20</text>
<text x="31.4" y="244.1">0.0</text>
<text x="34.8" y="245.7">0</text>
<text x="46.1" y="245.7">5</text>
<text x="57.6" y="245.7">10</text>
<text x="69.2" y="245.7">15</text>
<text x="80.6" y="245.7">20</text>
<text x="92.7" y="245.7">25</text>
<text x="95.2" y="244.1">0</text>
<text x="121.2" y="243.6">0.0</text>
<text x="124.8" y="245.7">0</text>
<text x="136.4" y="245.7">5</text>
<text x="147.2" y="245.7">10</text>
<text x="158.5" y="245.7">15</text>
<text x="170.6" y="245.7">20</text>
<text x="182.8" y="245.7">25</text>
<text x="185.1" y="243.6">0</text>
</g>
<text font-size="1.7" fill="#231f20" x="123.6" y="191.4">0</text>
</svg>
